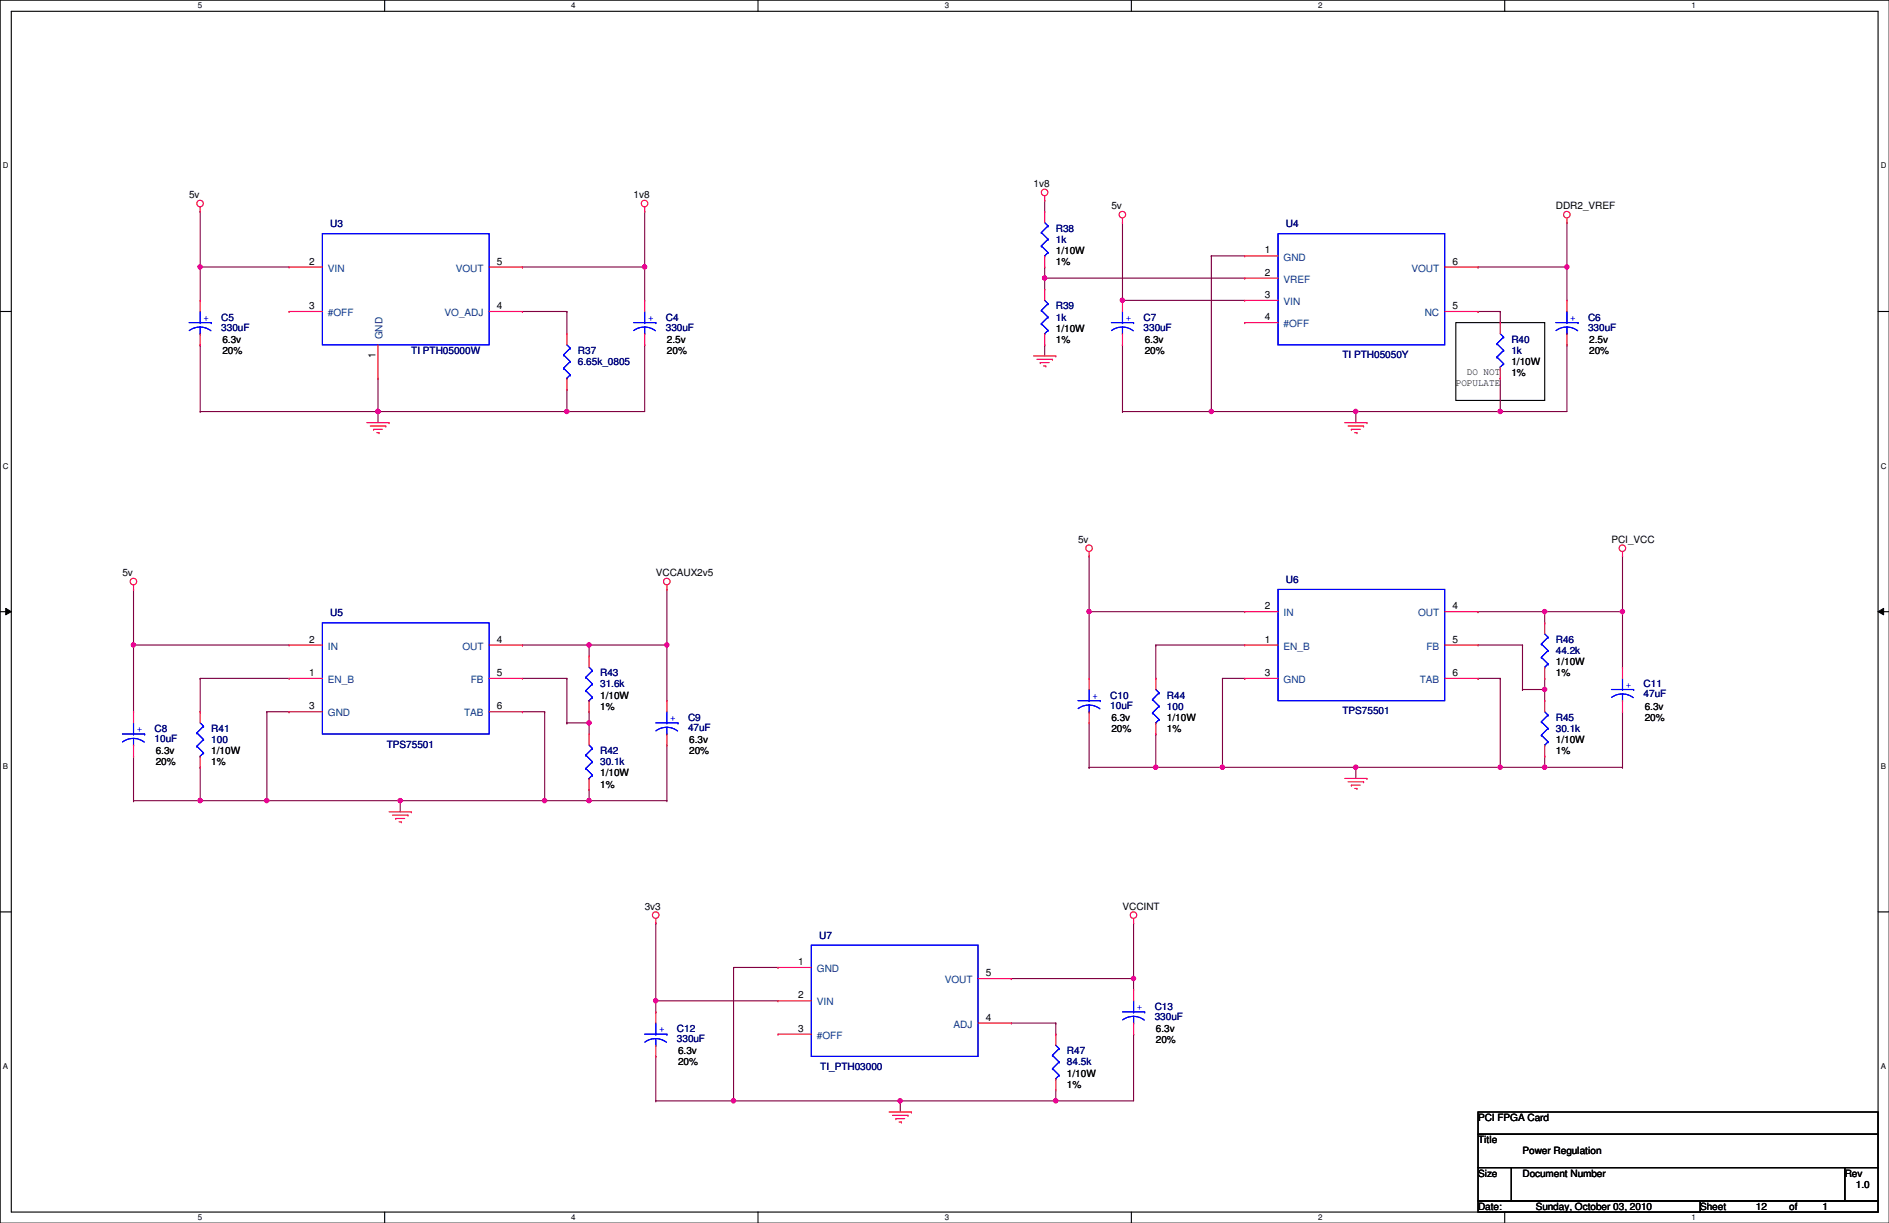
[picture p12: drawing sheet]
<svg xmlns="http://www.w3.org/2000/svg" width="432mm" height="279mm" viewBox="0 0 432 279" stroke-linecap="round" stroke-linejoin="round" font-family="sans-serif">
<path d="M0 0h431.8v279.4h-431.8zM2.6 2.6h426.7v274.3h-426.7z" fill="none" stroke="#000" stroke-width=".25"/>
<g fill="#fff">
<path d="M45.3 .3h.9v2h-.9z"/>
<path d="M45.3 277.2h.9v1.9h-.9z"/>
</g>
<path d="M87.9 0v2.6M87.9 276.9v2.5" fill="none" stroke="#000" stroke-width=".25"/>
<g fill="#fff">
<path d="M130.6 .3h1v2h-1z"/>
<path d="M130.6 277.2h1v1.9h-1z"/>
</g>
<path d="M173.3 0v2.6M173.3 276.9v2.5" fill="none" stroke="#000" stroke-width=".25"/>
<g fill="#fff">
<path d="M215.9 .3h1v2h-1z"/>
<path d="M215.9 277.2h1v1.9h-1z"/>
</g>
<path d="M258.6 0v2.6M258.6 276.9v2.5" fill="none" stroke="#000" stroke-width=".25"/>
<g fill="#fff">
<path d="M301.3 .3h1v2h-1z"/>
<path d="M301.3 277.2h1v1.9h-1z"/>
</g>
<path d="M344 0v2.6M344 276.9v2.5" fill="none" stroke="#000" stroke-width=".25"/>
<g fill="#fff">
<path d="M386.6 .3h1v2h-1z"/>
<path d="M386.6 277.2h1v1.9h-1z"/>
<path d="M.7 36.9h1.2v2h-1.2z"/>
<path d="M429.9 36.9h1.3v2h-1.3z"/>
<path d="M.7 105.5h1.2v1.9h-1.2z"/>
<path d="M429.9 105.5h1.3v1.9h-1.3z"/>
</g>
<path d="M0 71.2h2.6M429.3 71.2h2.5" fill="none" stroke="#000" stroke-width=".25"/>
<g fill="#fff">
<path d="M.7 174h1.2v2h-1.2z"/>
<path d="M429.9 174h1.2v2h-1.2z"/>
</g>
<path d="M0 139.7h2.6M429.3 139.7h2.5" fill="none" stroke="#000" stroke-width=".25"/>
<path d="M1.3 139l1.3 .7-1.3 .8zM429.3 139.7l1.3-.7v1.5z" fill="#000"/>
<path d="M1.3 139l1.3 .7-1.3 .8zM429.3 139.7l1.3-.7v1.5z" fill="none" stroke="#000" stroke-width=".23"/>
<g fill="#fff">
<path d="M.7 242.6h1.2v2h-1.2z"/>
<path d="M429.9 242.6h1.2v2h-1.2z"/>
</g>
<path d="M332.8 73.7h20.3v17.8h-20.3zM0 208.3h2.6M429.3 208.3h2.5" fill="none" stroke="#000" stroke-width=".25"/>
<path d="M45.8 61h.1M45.8 61h20.3" fill="none" stroke="#800040" stroke-width=".25"/>
<circle cx="45.7" cy="61" r=".49" fill="#f0f"/>
<circle cx="45.7" cy="61" r=".49" fill="none" stroke="#f0f" stroke-width=".25"/>
<path d="M45.8 61h.1M45.8 61v7.6M45.8 94h.1M86.4 86.4h.1M86.4 86.4v7.6h-40.6" fill="none" stroke="#800040" stroke-width=".25"/>
<circle cx="86.4" cy="94" r=".49" fill="#f0f"/>
<circle cx="86.4" cy="94" r=".49" fill="none" stroke="#f0f" stroke-width=".25"/>
<path d="M45.8 78.8h.1M45.8 78.8v15.2M119.4 71.2h.1M119.4 71.2h10.2M129.6 71.2h.1M129.6 71.2v5M86.4 94h.1M86.4 94v2.6M129.6 88.9h.1M129.6 88.9v5.1h-43.2" fill="none" stroke="#800040" stroke-width=".25"/>
<circle cx="129.6" cy="94" r=".49" fill="#f0f"/>
<circle cx="129.6" cy="94" r=".49" fill="none" stroke="#f0f" stroke-width=".25"/>
<circle cx="86.4" cy="94" r=".49" fill="#f0f"/>
<circle cx="86.4" cy="94" r=".49" fill="none" stroke="#f0f" stroke-width=".25"/>
<path d="M119.4 61h.1M119.4 61h28M147.4 61h.1M147.4 61v7.6" fill="none" stroke="#800040" stroke-width=".25"/>
<circle cx="147.3" cy="61" r=".49" fill="#f0f"/>
<circle cx="147.3" cy="61" r=".49" fill="none" stroke="#f0f" stroke-width=".25"/>
<path d="M45.8 48.3h.1M45.8 48.3v12.7M147.4 48.3h.1M147.4 48.3v12.7M147.4 78.8h.1M147.4 78.8v15.2h-17.8M256.6 68.6h.1M256.6 68.6h27.9M129.6 94h.1" fill="none" stroke="#800040" stroke-width=".25"/>
<circle cx="256.6" cy="68.6" r=".49" fill="#f0f"/>
<circle cx="256.6" cy="68.6" r=".49" fill="none" stroke="#f0f" stroke-width=".25"/>
<path d="M256.6 50.8h.1M256.6 50.8v17.8M276.9 58.5h.1M276.9 58.5h7.6M276.9 58.5v35.5" fill="none" stroke="#800040" stroke-width=".25"/>
<circle cx="276.9" cy="94" r=".49" fill="#f0f"/>
<circle cx="276.9" cy="94" r=".49" fill="none" stroke="#f0f" stroke-width=".25"/>
<path d="M358.2 78.8h.1M358.2 78.8v15.2h-15.3M276.9 94h.1M276.9 94h33M309.9 94h.1M309.9 94v2.6M342.9 94h.1" fill="none" stroke="#800040" stroke-width=".25"/>
<circle cx="342.9" cy="94" r=".49" fill="#f0f"/>
<circle cx="342.9" cy="94" r=".49" fill="none" stroke="#f0f" stroke-width=".25"/>
<path d="M256.6 78.8h.1M256.6 78.8v15.2M337.9 61h.1M337.9 61h20.3M358.2 61h.1M358.2 61v7.6" fill="none" stroke="#800040" stroke-width=".25"/>
<circle cx="358.2" cy="61" r=".49" fill="#f0f"/>
<circle cx="358.2" cy="61" r=".49" fill="none" stroke="#f0f" stroke-width=".25"/>
<path d="M238.8 45.8h.1M238.8 45.8v2.5M238.8 61h.1M238.8 78.8h.1M238.8 63.5h.1M238.8 61v2.5M238.8 78.8v2.5M238.8 63.5h45.7" fill="none" stroke="#800040" stroke-width=".25"/>
<circle cx="238.8" cy="63.5" r=".49" fill="#f0f"/>
<circle cx="238.8" cy="63.5" r=".49" fill="none" stroke="#f0f" stroke-width=".25"/>
<path d="M238.8 63.5h.1M238.8 63.5v2.6M337.9 71.2h.1M337.9 71.2h5M342.9 71.2h.1M342.9 71.2v2.5M309.9 94h.1M342.9 86.4h.1M342.9 86.4v7.6h-33" fill="none" stroke="#800040" stroke-width=".25"/>
<circle cx="309.9" cy="94" r=".49" fill="#f0f"/>
<circle cx="309.9" cy="94" r=".49" fill="none" stroke="#f0f" stroke-width=".25"/>
<path d="M61 162.6h.1M61 162.6v20.3M124.5 162.6h.1M124.5 162.6v20.3h-63.5M61 182.9h.1M91.5 182.9h.1M91.5 182.9v2.6" fill="none" stroke="#800040" stroke-width=".25"/>
<circle cx="124.5" cy="182.9" r=".49" fill="#f0f"/>
<circle cx="124.5" cy="182.9" r=".49" fill="none" stroke="#f0f" stroke-width=".25"/>
<circle cx="91.5" cy="182.9" r=".49" fill="#f0f"/>
<circle cx="91.5" cy="182.9" r=".49" fill="none" stroke="#f0f" stroke-width=".25"/>
<path d="M45.8 155h.1M45.8 155h20.3M45.8 155v7.6M45.8 162.6h.1M45.8 175.3h.1M45.8 175.3v7.6M61 162.6h5.1M66.1 162.6h.1M119.4 162.6h.1M119.4 162.6h5.1" fill="none" stroke="#800040" stroke-width=".25"/>
<circle cx="45.7" cy="182.9" r=".49" fill="#f0f"/>
<circle cx="45.7" cy="182.9" r=".49" fill="none" stroke="#f0f" stroke-width=".25"/>
<path d="M45.8 182.9h15.2M61 182.9h.1" fill="none" stroke="#800040" stroke-width=".25"/>
<circle cx="61" cy="182.9" r=".49" fill="#f0f"/>
<circle cx="61" cy="182.9" r=".49" fill="none" stroke="#f0f" stroke-width=".25"/>
<path d="M30.5 147.4h.1M30.5 147.4v15.2M30.5 147.4h35.6M30.5 172.8v10.1M30.5 182.9h.1M30.5 182.9h15.3" fill="none" stroke="#800040" stroke-width=".25"/>
<circle cx="30.5" cy="147.3" r=".49" fill="#f0f"/>
<circle cx="30.5" cy="147.3" r=".49" fill="none" stroke="#f0f" stroke-width=".25"/>
<path d="M30.5 134.7h.1M30.5 134.7v12.7M119.4 155h10.2M129.6 155h.1M129.6 155v10.1M129.6 165.1h.1M129.6 165.1h5.1M134.7 165.1h.1M134.7 165.1v2.6" fill="none" stroke="#800040" stroke-width=".25"/>
<circle cx="134.6" cy="165.1" r=".49" fill="#f0f"/>
<circle cx="134.6" cy="165.1" r=".49" fill="none" stroke="#f0f" stroke-width=".25"/>
<path d="M119.4 147.4h.1M119.4 147.4h33M134.7 147.4h.1M134.7 147.4v2.5M152.4 147.4h.1M152.4 147.4v12.7M134.7 162.6h.1M134.7 162.6v2.5M124.5 182.9h.1M134.7 180.4h.1M134.7 180.4v2.5h-10.2" fill="none" stroke="#800040" stroke-width=".25"/>
<circle cx="134.6" cy="147.3" r=".49" fill="#f0f"/>
<circle cx="134.6" cy="147.3" r=".49" fill="none" stroke="#f0f" stroke-width=".25"/>
<path d="M152.4 170.2v12.7M134.7 182.9h.1M134.7 182.9h17.7M152.4 182.9h.1" fill="none" stroke="#800040" stroke-width=".25"/>
<circle cx="134.6" cy="182.9" r=".49" fill="#f0f"/>
<circle cx="134.6" cy="182.9" r=".49" fill="none" stroke="#f0f" stroke-width=".25"/>
<path d="M152.4 134.7v12.7M152.4 147.4h.1" fill="none" stroke="#800040" stroke-width=".25"/>
<circle cx="152.4" cy="147.3" r=".49" fill="#f0f"/>
<circle cx="152.4" cy="147.3" r=".49" fill="none" stroke="#f0f" stroke-width=".25"/>
<path d="M279.4 155h.1M279.4 155v20.3M279.4 175.3h.1M279.4 175.3h63.5M309.9 175.3h.1M309.9 175.3v2.5" fill="none" stroke="#800040" stroke-width=".25"/>
<circle cx="342.9" cy="175.3" r=".49" fill="#f0f"/>
<circle cx="342.9" cy="175.3" r=".49" fill="none" stroke="#f0f" stroke-width=".25"/>
<circle cx="309.9" cy="175.3" r=".49" fill="#f0f"/>
<circle cx="309.9" cy="175.3" r=".49" fill="none" stroke="#f0f" stroke-width=".25"/>
<path d="M264.2 155h.1M264.2 147.4h.1M264.2 147.4v7.6M264.2 147.4h20.3M279.4 155h5.1M284.5 155h.1M337.9 155h.1M337.9 155h5M342.9 155h.1M342.9 155v20.3M264.2 175.3h15.2M279.4 175.3h.1" fill="none" stroke="#800040" stroke-width=".25"/>
<circle cx="279.4" cy="175.3" r=".49" fill="#f0f"/>
<circle cx="279.4" cy="175.3" r=".49" fill="none" stroke="#f0f" stroke-width=".25"/>
<path d="M264.2 167.7h.1M264.2 167.7v7.6" fill="none" stroke="#800040" stroke-width=".25"/>
<circle cx="264.2" cy="175.3" r=".49" fill="#f0f"/>
<circle cx="264.2" cy="175.3" r=".49" fill="none" stroke="#f0f" stroke-width=".25"/>
<path d="M249 139.7h.1M249 139.7v15.3M249 139.7h35.5M249 175.3h.1M249 175.3h15.2M249 165.1v10.2" fill="none" stroke="#800040" stroke-width=".25"/>
<circle cx="248.9" cy="139.7" r=".49" fill="#f0f"/>
<circle cx="248.9" cy="139.7" r=".49" fill="none" stroke="#f0f" stroke-width=".25"/>
<path d="M249 127h.1M249 127v12.7M337.9 147.4h10.1M348 147.4h.1M353.1 157.5h.1M353.1 157.5v2.6" fill="none" stroke="#800040" stroke-width=".25"/>
<circle cx="353.1" cy="157.5" r=".49" fill="#f0f"/>
<circle cx="353.1" cy="157.5" r=".49" fill="none" stroke="#f0f" stroke-width=".25"/>
<path d="M337.9 139.7h.1M337.9 139.7h33M353.1 139.7h.1M353.1 139.7v2.6M348 157.5h.1M348 147.4v10.1M353.1 155h.1M353.1 155v2.5h-5.1M342.9 175.3h.1M353.1 172.8h.1M353.1 172.8v2.5h-10.2" fill="none" stroke="#800040" stroke-width=".25"/>
<circle cx="353.1" cy="139.7" r=".49" fill="#f0f"/>
<circle cx="353.1" cy="139.7" r=".49" fill="none" stroke="#f0f" stroke-width=".25"/>
<path d="M370.9 139.7h.1M370.9 139.7v12.7M353.1 175.3h.1M353.1 175.3h17.8" fill="none" stroke="#800040" stroke-width=".25"/>
<circle cx="353.1" cy="175.3" r=".49" fill="#f0f"/>
<circle cx="353.1" cy="175.3" r=".49" fill="none" stroke="#f0f" stroke-width=".25"/>
<path d="M370.9 139.7h.1M370.9 127v12.7M370.9 175.3h.1M370.9 162.6v12.7" fill="none" stroke="#800040" stroke-width=".25"/>
<circle cx="370.9" cy="139.7" r=".49" fill="#f0f"/>
<circle cx="370.9" cy="139.7" r=".49" fill="none" stroke="#f0f" stroke-width=".25"/>
<path d="M167.7 251.5h.1M167.7 251.5h38.1M205.8 251.5h.1M205.8 251.5v2.5" fill="none" stroke="#800040" stroke-width=".25"/>
<circle cx="167.7" cy="251.5" r=".49" fill="#f0f"/>
<circle cx="167.7" cy="251.5" r=".49" fill="none" stroke="#f0f" stroke-width=".25"/>
<path d="M149.9 228.6h.1M149.9 231.2h.1M149.9 228.6v2.6M149.9 228.6h27.9M259.1 236.3h.1M259.1 236.3v15.2h-17.8M149.9 241.3h.1M149.9 241.3v10.2M241.3 251.5h.1" fill="none" stroke="#800040" stroke-width=".25"/>
<circle cx="241.3" cy="251.5" r=".49" fill="#f0f"/>
<circle cx="241.3" cy="251.5" r=".49" fill="none" stroke="#f0f" stroke-width=".25"/>
<path d="M231.2 223.6h.1M231.2 223.6h27.9M231.2 233.7h10.1M241.3 233.7h.1M241.3 236.3h.1M241.3 233.7v2.6M259.1 223.6h.1M259.1 223.6v2.5M205.8 251.5h.1M205.8 251.5h35.5M241.3 251.5h.1M241.3 249v2.5" fill="none" stroke="#800040" stroke-width=".25"/>
<circle cx="205.8" cy="251.5" r=".49" fill="#f0f"/>
<circle cx="205.8" cy="251.5" r=".49" fill="none" stroke="#f0f" stroke-width=".25"/>
<path d="M149.9 210.9h.1M149.9 210.9v17.7M167.7 221h.1M167.7 221h10.1M167.7 221v30.5h-17.8M149.9 251.5h.1" fill="none" stroke="#800040" stroke-width=".25"/>
<circle cx="149.9" cy="228.6" r=".49" fill="#f0f"/>
<circle cx="149.9" cy="228.6" r=".49" fill="none" stroke="#f0f" stroke-width=".25"/>
<path d="M259.1 210.9v12.7M259.1 223.6h.1" fill="none" stroke="#800040" stroke-width=".25"/>
<circle cx="259.1" cy="223.5" r=".49" fill="#f0f"/>
<circle cx="259.1" cy="223.5" r=".49" fill="none" stroke="#f0f" stroke-width=".25"/>
<path d="M358.2 50.8h.1M358.2 50.8v10.2M256.6 94h.1M256.6 94h20.3" fill="none" stroke="#800040" stroke-width=".25"/>
<g fill="none" stroke="#f00" stroke-width=".25">
<path d="M45.8 48.3h.1M45.8 47.3v1M147.4 48.3h.1M147.4 47.3v1M238.8 45.8h.1M238.8 48.3h.1M238.8 44.7v1.1M238.8 48.3v2.5M238.8 58.5v2.5M256.6 50.8h.1M256.6 49.8v1M284.5 58.5h.1"/>
<path d="M284.5 58.5h7.6M358.2 50.8h.1M358.2 49.8v1M45.8 68.6h.1M45.8 78.8h.1M45.8 68.6v2.6M45.8 76.2v2.6M66.1 61h.1M66.1 71.2h.1M66.1 61h7.6M66.1 71.2h7.6M86.4 78.8v7.6"/>
<path d="M111.8 61h7.6M111.8 71.2h7.6M119.4 61h.1M119.4 71.2h.1M129.6 76.2h.1M129.6 76.2v2.6M147.4 68.6h.1M147.4 78.8h.1M147.4 68.6v2.6M147.4 76.2v2.6M238.8 61h.1M238.8 66.1h.1"/>
<path d="M238.8 78.8h.1M238.8 66.1v2.5M238.8 76.2v2.6M256.6 68.6h.1M256.6 78.8h.1M256.6 68.6v2.6M256.6 76.2v2.6M284.5 63.5h.1M284.5 68.6h.1M284.5 73.7h.1M284.5 63.5h7.6M284.5 68.6h7.6"/>
<path d="M284.5 73.7h7.6M330.2 61h7.7M330.2 71.2h7.7M337.9 61h.1M337.9 71.2h.1M342.9 73.7h.1M342.9 73.7v2.5M358.2 68.6h.1M358.2 78.8h.1M358.2 68.6v2.6M358.2 76.2v2.6M83.9 96.6h5"/>
<path d="M84.6 97.3h3.6M85.4 98.1h.1M85.4 98.1h2M86.1 98.8h.6M86.4 86.4h.1M86.7 98.8h.1M88.2 97.3h.1M88.9 96.6h.1M129.6 88.9h.1M129.6 86.4v2.5M236.3 81.3h5M237 82.1h3.6"/>
<path d="M237.8 82.8h.1M237.8 82.8h2M238.5 83.6h.6M239.1 83.6h.1M240.6 82.1h.1M241.3 81.3h.1M307.4 96.6h5.1M308.1 97.3h3.6M308.9 98.1h.1M308.9 98.1h2M309.7 98.8h.5M310.2 98.8h.1"/>
<path d="M311.7 97.3h.1M312.5 96.6h.1M342.9 86.4h.1M342.9 83.9v2.5M30.5 134.7h.1M30.5 133.6v1.1M152.4 134.7h.1M152.4 133.6v1.1M249 127h.1M249 126v1M284.5 139.7h.1M284.5 139.7h7.6"/>
<path d="M330.2 139.7h7.7M337.9 139.7h.1M370.9 127h.1M370.9 126v1M66.1 147.4h.1M66.1 155h.1M66.1 147.4h7.6M66.1 155h7.6M111.8 147.4h7.6M111.8 155h7.6M119.4 147.4h.1M119.4 155h.1"/>
<path d="M134.7 149.9h.1M134.7 149.9v2.5M249 155h.1M249 155v2.5M264.2 155h.1M264.2 155v2.5M284.5 147.4h.1M284.5 155h.1M284.5 147.4h7.6M284.5 155h7.6M330.2 147.4h7.7M330.2 155h7.7"/>
<path d="M337.9 147.4h.1M337.9 155h.1M353.1 142.3h.1M353.1 155h.1M353.1 142.3v2.5M353.1 152.4v2.6M370.9 152.4h.1M370.9 152.4v2.6M30.5 162.6h.1M30.5 172.8h.1M30.5 162.6v2.5M30.5 170.2v2.6"/>
<path d="M45.8 162.6h.1M45.8 175.3h.1M45.8 162.6v2.5M45.8 172.8v2.5M66.1 162.6h.1M66.1 162.6h7.6M111.8 162.6h7.6M119.4 162.6h.1M134.7 167.7h.1M134.7 162.6h.1M134.7 160.1v2.5M134.7 167.7v2.5"/>
<path d="M134.7 177.8v2.6M152.4 160.1h.1M152.4 170.2h.1M152.4 160.1v2.5M152.4 167.7v2.5M249 165.1h.1M249 162.6v2.5M264.2 167.7h.1M264.2 165.1v2.6M307.4 177.8h5.1M308.1 178.6h3.6M308.9 179.4h.1"/>
<path d="M308.9 179.4h2M311.7 178.6h.1M312.5 177.8h.1M353.1 160.1h.1M353.1 172.8h.1M353.1 160.1v2.5M353.1 170.2v2.6M370.9 162.6h.1M370.9 160.1v2.5M88.9 185.5h5.1M89.7 186.2h3.6M90.5 187h.1"/>
<path d="M90.5 187h2M91.2 187.7h.5M91.7 187.7h.1M93.3 186.2h.1M94 185.5h.1M134.7 180.4h.1M309.7 180.1h.5M310.2 180.1h.1M149.9 210.9h.1M149.9 209.8v1.1M259.1 210.9h.1M259.1 209.8v1.1"/>
<path d="M149.9 231.2h.1M149.9 231.2v2.5M149.9 238.8v2.5M177.8 221h.1M177.8 228.6h.1M177.8 236.3h.1M177.8 221h7.7M177.8 228.6h7.7M177.8 236.3h7.7M223.6 223.6h7.6M223.6 233.7h7.6M231.2 223.6h.1"/>
<path d="M231.2 233.7h.1M241.3 236.3h.1M241.3 236.3v2.5M259.1 226.1h.1M259.1 236.3h.1M259.1 226.1v2.5M259.1 233.7v2.6M149.9 241.3h.1M203.2 254h5.1M204 254.8h3.6M204.8 255.6h.1M204.8 255.6h2"/>
<path d="M205.5 256.3h.5M206 256.3h.1M207.6 254.8h.1M208.3 254h.1M241.3 249h.1M241.3 246.4v2.6"/>
<circle cx="45.7" cy="46.5" r=".75"/>
<circle cx="147.3" cy="46.5" r=".75"/>
<circle cx="238.8" cy="44" r=".75"/>
<circle cx="256.6" cy="49" r=".75"/>
<circle cx="358.2" cy="49" r=".75"/>
<circle cx="30.5" cy="132.9" r=".75"/>
<circle cx="152.4" cy="132.9" r=".75"/>
<circle cx="248.9" cy="125.2" r=".75"/>
<circle cx="370.9" cy="125.2" r=".75"/>
<circle cx="149.9" cy="209.1" r=".75"/>
<circle cx="259.1" cy="209.1" r=".75"/>
</g>
<path d="M337.9 254h91.4v5.1h-91.4zM337.9 259.1h91.4v7.6h-91.4zM337.9 266.7h7.6v7.7h-7.6zM337.9 274.4h50.8v2.5h-50.8zM345.5 266.7h76.2v7.7h-76.2zM388.7 274.4h40.6v2.5h-40.6zM421.7 266.7h7.6v7.7h-7.6z" fill="none" stroke="#000" stroke-width=".25"/>
<g fill="none" stroke="#00f" stroke-width=".25">
<path d="M73.7 53.4h38.1v25.4h-38.1zM238 53.1h.1M238 56.2h.1M238 53.1l1.6 1.6M238 56.2l1.6 1.5M238.8 58.5h.1M238.8 50.8l.8 .8M239.6 51.6h.1M239.6 54.7h.1M239.6 57.7h.1M239.6 51.6l-1.6 1.5M239.6 54.7l-1.6 1.5"/>
<path d="M239.6 57.7l-.8 .8M292.1 53.4h38.1v25.4h-38.1zM43.2 73.7h5.1M45.8 76.2h.1M45.8 73.7h.1M45.8 74.7l1 .2 1.4 .7M45.8 74.7l-1.6 .3-.9 .5M45.8 71.2v2.5M45.8 74.7v1.5M48.3 73.7h.1M129.6 78.8l.7 .7M130.3 79.5h.1"/>
<path d="M130.3 79.5l-1.5 1.6M144.8 73.7h5.1M147.4 76.2h.1M147.4 73.7h.1M147.4 74.7l1 .2 1.4 .7M147.4 74.7l-1.6 .3-.9 .5M147.4 71.2v2.5M147.4 74.7v1.5M149.9 73.7h.1M238 70.9h.1M238 74h.1M238 70.9l1.6 1.5"/>
<path d="M238 74l1.6 1.5M238.8 76.2h.1M238.8 68.6l.8 .8M239.6 69.4h.1M239.6 72.4h.1M239.6 75.5h.1M239.6 69.4l-1.6 1.5M239.6 72.4l-1.6 1.6M239.6 75.5l-.8 .7M254 73.7h5.1M256.6 76.2h.1M256.6 73.7h.1"/>
<path d="M256.6 74.7l1 .2 1.4 .7M256.6 74.7l-1.6 .3-.9 .5M256.6 71.2v2.5M256.6 74.7v1.5M259.1 73.7h.1M342.2 78.5h.1M342.2 78.5l1.5 1.6M342.9 76.2l.8 .8M343.7 77h.1M343.7 77l-1.5 1.5M355.6 73.7h5.1M358.2 76.2h.1"/>
<path d="M358.2 73.7h.1M358.2 74.7l1 .2 1.4 .7M358.2 74.7l-1.6 .3-.9 .5M358.2 71.2v2.5M358.2 74.7v1.5M360.7 73.7h.1M128.8 81.1h.1M128.8 84.1h.1M128.8 81.1l1.5 1.5M128.8 84.1l1.5 1.5M129.6 86.4h.1M130.3 82.6h.1"/>
<path d="M130.3 85.6h.1M130.3 82.6l-1.5 1.5M130.3 85.6l-.7 .8M342.2 81.6h.1M342.2 81.6l1.5 1.5M342.9 83.9h.1M343.7 80.1h.1M343.7 83.1h.1M343.7 80.1l-1.5 1.5M343.7 83.1l-.8 .8M292.1 134.7h38.1v25.4h-38.1zM73.7 142.3h38.1v25.4h-38.1z"/>
<path d="M133.9 154.7h.1M133.9 157.8h.1M133.9 154.7l1.5 1.6M133.9 157.8l1.5 1.5M134.7 152.4l.7 .8M135.4 153.2h.1M135.4 156.3h.1M135.4 159.3h.1M135.4 153.2l-1.5 1.5M135.4 156.3l-1.5 1.5M135.4 159.3l-.7 .8M249 157.5v2.6"/>
<path d="M263.4 159.8h.1M263.4 159.8l1.6 1.5M264.2 157.5l.8 .8M265 158.3h.1M265 158.3l-1.6 1.5M352.3 147.1h.1M352.3 150.2h.1M352.3 147.1l1.6 1.5M352.3 150.2l1.6 1.5M353.1 152.4h.1M353.1 144.8l.8 .8M353.9 145.6h.1"/>
<path d="M353.9 148.6h.1M353.9 151.7h.1M353.9 145.6l-1.6 1.5M353.9 148.6l-1.6 1.6M353.9 151.7l-.8 .7M368.3 157.5h5.1M370.9 157.5h.1M370.9 158.5l1 .2 1.4 .7M370.9 158.5l-1.6 .3-.9 .5M370.9 155v2.5M370.9 158.5v1.6M373.4 157.5h.1"/>
<path d="M28 167.7h5.1M30.5 170.2h.1M30.5 167.7h.1M30.5 168.7l1.1 .1 1.4 .7M30.5 168.7l-1.6 .3-.9 .5M30.5 165.1v2.6M30.5 168.7v1.5M33.1 167.7h.1M45 167.4h.1M45 170.5h.1M45 167.4l1.5 1.6M45 170.5l1.5 1.5"/>
<path d="M45.8 172.8h.1M45.8 165.1l.7 .8M46.5 165.9h.1M46.5 169h.1M46.5 172h.1M46.5 165.9l-1.5 1.5M46.5 169l-1.5 1.5M46.5 172l-.7 .8M133.9 172.5h.1M133.9 175.6h.1M133.9 172.5l1.5 1.5M133.9 175.6l1.5 1.5"/>
<path d="M134.7 177.8h.1M134.7 160.1h.1M134.7 170.2l.7 .8M135.4 171h.1M135.4 174h.1M135.4 177.1h.1M135.4 171l-1.5 1.5M135.4 174l-1.5 1.6M135.4 177.1l-.7 .7M149.9 165.1h5.1M152.4 167.7h.1M152.4 165.1h.1"/>
<path d="M152.4 166.2l1.1 .1 1.4 .7M152.4 166.2l-1.5 .2-1 .6M152.4 162.6v2.5M152.4 166.2v1.5M155 165.1h.1M246.4 160.1h5.1M249 162.6h.1M249 160.1h.1M249 161.1l1 .1 1.4 .7M249 161.1l-1.6 .3-.9 .5M249 161.1v1.5M251.5 160.1h.1"/>
<path d="M263.4 162.9h.1M263.4 162.9l1.6 1.5M264.2 165.1h.1M265 161.3h.1M265 164.4h.1M265 161.3l-1.6 1.6M265 164.4l-.8 .7M352.3 164.9h.1M352.3 167.9h.1M352.3 164.9l1.6 1.5M352.3 167.9l1.6 1.6M353.1 170.2h.1"/>
<path d="M353.1 162.6l.8 .8M353.9 163.4h.1M353.9 166.4h.1M353.9 169.5h.1M353.9 163.4l-1.6 1.5M353.9 166.4l-1.6 1.5M353.9 169.5l-.8 .7M370.9 160.1h.1M185.5 215.9h38.1v25.4h-38.1zM147.4 236.3h5M149.9 238.8h.1M149.9 236.3h.1"/>
<path d="M149.9 237.3l1 .1 1.5 .7M149.9 237.3l-1.6 .3-.9 .5M149.9 233.7v2.6M149.9 237.3v1.5M152.4 236.3h.1M241.3 238.8l.8 .8M242.1 239.6h.1M242.1 239.6l-1.5 1.5M256.6 231.2h5.1M259.1 233.7h.1M259.1 231.2h.1M259.1 232.2l1.1 .1 1.4 .7"/>
<path d="M259.1 232.2l-1.6 .3-.9 .5M259.1 228.6v2.6M259.1 232.2v1.5M261.7 231.2h.1M240.6 241.1h.1M240.6 244.1h.1M240.6 241.1l1.5 1.5M240.6 244.1l1.5 1.6M241.3 246.4h.1M242.1 242.6h.1M242.1 245.7h.1M242.1 242.6l-1.5 1.5"/>
<path d="M242.1 245.7l-.8 .7"/>
</g>
<circle cx="45.7" cy="61" r=".49" fill="#f0f"/>
<circle cx="45.7" cy="61" r=".49" fill="none" stroke="#f0f" stroke-width=".25"/>
<circle cx="86.4" cy="94" r=".49" fill="#f0f"/>
<circle cx="86.4" cy="94" r=".49" fill="none" stroke="#f0f" stroke-width=".25"/>
<circle cx="129.6" cy="94" r=".49" fill="#f0f"/>
<circle cx="129.6" cy="94" r=".49" fill="none" stroke="#f0f" stroke-width=".25"/>
<circle cx="86.4" cy="94" r=".49" fill="#f0f"/>
<circle cx="86.4" cy="94" r=".49" fill="none" stroke="#f0f" stroke-width=".25"/>
<circle cx="147.3" cy="61" r=".49" fill="#f0f"/>
<circle cx="147.3" cy="61" r=".49" fill="none" stroke="#f0f" stroke-width=".25"/>
<circle cx="256.6" cy="68.6" r=".49" fill="#f0f"/>
<circle cx="256.6" cy="68.6" r=".49" fill="none" stroke="#f0f" stroke-width=".25"/>
<circle cx="276.9" cy="94" r=".49" fill="#f0f"/>
<circle cx="276.9" cy="94" r=".49" fill="none" stroke="#f0f" stroke-width=".25"/>
<circle cx="342.9" cy="94" r=".49" fill="#f0f"/>
<circle cx="342.9" cy="94" r=".49" fill="none" stroke="#f0f" stroke-width=".25"/>
<circle cx="358.2" cy="61" r=".49" fill="#f0f"/>
<circle cx="358.2" cy="61" r=".49" fill="none" stroke="#f0f" stroke-width=".25"/>
<circle cx="238.8" cy="63.5" r=".49" fill="#f0f"/>
<circle cx="238.8" cy="63.5" r=".49" fill="none" stroke="#f0f" stroke-width=".25"/>
<circle cx="309.9" cy="94" r=".49" fill="#f0f"/>
<circle cx="309.9" cy="94" r=".49" fill="none" stroke="#f0f" stroke-width=".25"/>
<circle cx="124.5" cy="182.9" r=".49" fill="#f0f"/>
<circle cx="124.5" cy="182.9" r=".49" fill="none" stroke="#f0f" stroke-width=".25"/>
<circle cx="91.5" cy="182.9" r=".49" fill="#f0f"/>
<circle cx="91.5" cy="182.9" r=".49" fill="none" stroke="#f0f" stroke-width=".25"/>
<circle cx="45.7" cy="182.9" r=".49" fill="#f0f"/>
<circle cx="45.7" cy="182.9" r=".49" fill="none" stroke="#f0f" stroke-width=".25"/>
<circle cx="61" cy="182.9" r=".49" fill="#f0f"/>
<circle cx="61" cy="182.9" r=".49" fill="none" stroke="#f0f" stroke-width=".25"/>
<circle cx="30.5" cy="147.3" r=".49" fill="#f0f"/>
<circle cx="30.5" cy="147.3" r=".49" fill="none" stroke="#f0f" stroke-width=".25"/>
<circle cx="134.6" cy="165.1" r=".49" fill="#f0f"/>
<circle cx="134.6" cy="165.1" r=".49" fill="none" stroke="#f0f" stroke-width=".25"/>
<circle cx="134.6" cy="147.3" r=".49" fill="#f0f"/>
<circle cx="134.6" cy="147.3" r=".49" fill="none" stroke="#f0f" stroke-width=".25"/>
<circle cx="134.6" cy="182.9" r=".49" fill="#f0f"/>
<circle cx="134.6" cy="182.9" r=".49" fill="none" stroke="#f0f" stroke-width=".25"/>
<circle cx="152.4" cy="147.3" r=".49" fill="#f0f"/>
<circle cx="152.4" cy="147.3" r=".49" fill="none" stroke="#f0f" stroke-width=".25"/>
<circle cx="342.9" cy="175.3" r=".49" fill="#f0f"/>
<circle cx="342.9" cy="175.3" r=".49" fill="none" stroke="#f0f" stroke-width=".25"/>
<circle cx="309.9" cy="175.3" r=".49" fill="#f0f"/>
<circle cx="309.9" cy="175.3" r=".49" fill="none" stroke="#f0f" stroke-width=".25"/>
<circle cx="279.4" cy="175.3" r=".49" fill="#f0f"/>
<circle cx="279.4" cy="175.3" r=".49" fill="none" stroke="#f0f" stroke-width=".25"/>
<circle cx="264.2" cy="175.3" r=".49" fill="#f0f"/>
<circle cx="264.2" cy="175.3" r=".49" fill="none" stroke="#f0f" stroke-width=".25"/>
<circle cx="248.9" cy="139.7" r=".49" fill="#f0f"/>
<circle cx="248.9" cy="139.7" r=".49" fill="none" stroke="#f0f" stroke-width=".25"/>
<circle cx="353.1" cy="157.5" r=".49" fill="#f0f"/>
<circle cx="353.1" cy="157.5" r=".49" fill="none" stroke="#f0f" stroke-width=".25"/>
<circle cx="353.1" cy="139.7" r=".49" fill="#f0f"/>
<circle cx="353.1" cy="139.7" r=".49" fill="none" stroke="#f0f" stroke-width=".25"/>
<circle cx="353.1" cy="175.3" r=".49" fill="#f0f"/>
<circle cx="353.1" cy="175.3" r=".49" fill="none" stroke="#f0f" stroke-width=".25"/>
<circle cx="370.9" cy="139.7" r=".49" fill="#f0f"/>
<circle cx="370.9" cy="139.7" r=".49" fill="none" stroke="#f0f" stroke-width=".25"/>
<circle cx="167.7" cy="251.5" r=".49" fill="#f0f"/>
<circle cx="167.7" cy="251.5" r=".49" fill="none" stroke="#f0f" stroke-width=".25"/>
<circle cx="241.3" cy="251.5" r=".49" fill="#f0f"/>
<circle cx="241.3" cy="251.5" r=".49" fill="none" stroke="#f0f" stroke-width=".25"/>
<circle cx="205.8" cy="251.5" r=".49" fill="#f0f"/>
<circle cx="205.8" cy="251.5" r=".49" fill="none" stroke="#f0f" stroke-width=".25"/>
<circle cx="149.9" cy="228.6" r=".49" fill="#f0f"/>
<circle cx="149.9" cy="228.6" r=".49" fill="none" stroke="#f0f" stroke-width=".25"/>
<circle cx="259.1" cy="223.5" r=".49" fill="#f0f"/>
<circle cx="259.1" cy="223.5" r=".49" fill="none" stroke="#f0f" stroke-width=".25"/>
<g font-size="2.3">
<text x="43.2" y="45.3">5v</text>
<text x="144.8" y="45.3">1v8</text>
<text x="236.3" y="42.8">1v8</text>
<text x="254" y="47.8">5v</text>
<text x="355.6" y="47.8">DDR2_VREF</text>
<text x="241.3" y="58">1/10W</text>
<text x="289.1" y="57.9">1</text>
<text x="70.7" y="60.5">2</text>
<text x="113.6" y="60.5">5</text>
<text x="241.3" y="60.5">1%</text>
<text x="289.1" y="63">2</text>
<text x="332" y="60.5">6</text>
<text x="70.7" y="70.6">3</text>
<text x="113.6" y="70.6">4</text>
<text x="289.1" y="68.1">3</text>
<text x="332" y="70.6">5</text>
<text x="241.3" y="75.8">1/10W</text>
<text x="289.1" y="73.2">4</text>
<text x="50.8" y="78.3">6.3v</text>
<text x="50.8" y="80.9">20%</text>
<text x="85.9" y="81.8" transform="rotate(-90 85.9 81.8)">1</text>
<text x="152.4" y="78.3">2.5v</text>
<text x="152.4" y="80.9">20%</text>
<text x="241.3" y="78.3">1%</text>
<text x="261.7" y="78.3">6.3v</text>
<text x="261.7" y="80.9">20%</text>
<text x="345.5" y="83.4">1/10W</text>
<text x="363.3" y="78.3">2.5v</text>
<text x="363.3" y="80.9">20%</text>
<text x="332.8" y="88.2">POPULATE</text>
<text x="335.3" y="85.7">DO NOT</text>
<text x="345.5" y="85.9">1%</text>
<text x="246.4" y="124">5v</text>
<text x="368.3" y="124">PCI_VCC</text>
<text x="28" y="131.7">5v</text>
<text x="149.9" y="131.7">VCCAUX2v5</text>
<text x="289.1" y="139.2">2</text>
<text x="332" y="139.2">4</text>
<text x="70.7" y="146.8">2</text>
<text x="113.6" y="146.8">4</text>
<text x="289.1" y="146.8">1</text>
<text x="332" y="146.8">5</text>
<text x="70.7" y="154.4">1</text>
<text x="113.6" y="154.4">5</text>
<text x="289.1" y="154.4">3</text>
<text x="332" y="154.4">6</text>
<text x="355.6" y="154.5">1%</text>
<text x="355.6" y="152">1/10W</text>
<text x="137.2" y="159.6">1/10W</text>
<text x="70.7" y="162.1">3</text>
<text x="113.6" y="162.1">6</text>
<text x="137.2" y="162.1">1%</text>
<text x="254" y="164.7">6.3v</text>
<text x="254" y="167.2">20%</text>
<text x="266.7" y="167.2">1%</text>
<text x="266.7" y="164.7">1/10W</text>
<text x="376" y="162.1">6.3v</text>
<text x="376" y="164.7">20%</text>
<text x="35.6" y="172.3">6.3v</text>
<text x="48.3" y="172.3">1/10W</text>
<text x="157.5" y="169.8">6.3v</text>
<text x="157.5" y="172.3">20%</text>
<text x="355.6" y="172.3">1%</text>
<text x="355.6" y="169.8">1/10W</text>
<text x="35.6" y="174.8">20%</text>
<text x="48.3" y="174.8">1%</text>
<text x="137.2" y="179.9">1%</text>
<text x="137.2" y="177.4">1/10W</text>
<text x="147.4" y="207.9">3v3</text>
<text x="256.6" y="207.9">VCCINT</text>
<text x="182.4" y="220.5">1</text>
<text x="225.3" y="223">5</text>
<text x="182.4" y="228.1">2</text>
<text x="225.3" y="233.2">4</text>
<text x="182.4" y="235.7">3</text>
<text x="264.2" y="235.8">6.3v</text>
<text x="264.2" y="238.3">20%</text>
<text x="155" y="240.9">6.3v</text>
<text x="155" y="243.4">20%</text>
<text x="243.9" y="246">1/10W</text>
<text x="243.9" y="248.5">1%</text>
<text x="337.9" y="256.1">PCI FPGA Card</text>
<text x="337.9" y="261.2">Title</text>
<text x="348" y="263.7">Power Regulation</text>
<text x="337.9" y="268.8">Size</text>
<text x="348" y="268.8">Document Number</text>
<text x="421.7" y="268.8">Rev</text>
<text x="424.2" y="271.4">1.0</text>
<text x="337.9" y="276.4">Date:</text>
<text x="351.1" y="276.4">Sunday, October 03, 2010</text>
<text x="388.7" y="276.4">Sheet</text>
<text x="401.4" y="276.4">12</text>
<text x="409" y="276.4">of</text>
<text x="416.6" y="276.4">1</text>
</g>
<g font-size="2.3" fill="#000080">
<text x="75.5" y="51.9">U3</text>
<text x="241.3" y="52.9">R38</text>
<text x="293.9" y="51.9">U4</text>
<text x="241.3" y="55.5">1k</text>
<text x="241.3" y="70.7">R39</text>
<text x="50.6" y="73.2">C5</text>
<text x="50.6" y="75.5">330uF</text>
<text x="152.2" y="73.2">C4</text>
<text x="152.2" y="75.5">330uF</text>
<text x="241.3" y="73.2">1k</text>
<text x="261.4" y="73.2">C7</text>
<text x="261.4" y="75.5">330uF</text>
<text x="363" y="73.2">C6</text>
<text x="363" y="75.5">330uF</text>
<text x="94" y="80.9">TI PTH05000W</text>
<text x="132.1" y="80.9">R37</text>
<text x="132.1" y="83.4">6.65k_0805</text>
<text x="306.9" y="81.9">TI PTH05050Y</text>
<text x="345.5" y="78.3">R40</text>
<text x="345.5" y="80.9">1k</text>
<text x="293.9" y="133.2">U6</text>
<text x="75.5" y="140.8">U5</text>
<text x="355.6" y="146.9">R46</text>
<text x="355.6" y="149.4">44.2k</text>
<text x="137.2" y="154.5">R43</text>
<text x="137.2" y="157.1">31.6k</text>
<text x="253.8" y="159.6">C10</text>
<text x="253.8" y="161.9">10uF</text>
<text x="266.7" y="159.6">R44</text>
<text x="375.7" y="157.1">C11</text>
<text x="375.7" y="159.3">47uF</text>
<text x="35.3" y="167.2">C8</text>
<text x="48.3" y="167.2">R41</text>
<text x="157.3" y="164.7">C9</text>
<text x="157.3" y="167">47uF</text>
<text x="266.7" y="162.1">100</text>
<text x="306.9" y="163.2">TPS75501</text>
<text x="355.6" y="164.7">R45</text>
<text x="355.6" y="167.2">30.1k</text>
<text x="35.3" y="169.5">10uF</text>
<text x="48.3" y="169.8">100</text>
<text x="88.4" y="170.8">TPS75501</text>
<text x="137.2" y="172.3">R42</text>
<text x="137.2" y="174.8">30.1k</text>
<text x="187.2" y="214.5">U7</text>
<text x="263.9" y="230.7">C13</text>
<text x="263.9" y="233">330uF</text>
<text x="154.7" y="235.8">C12</text>
<text x="154.7" y="238.1">330uF</text>
<text x="187.5" y="244.4">TI_PTH03000</text>
<text x="243.9" y="240.9">R47</text>
<text x="243.9" y="243.4">84.5k</text>
</g>
<g font-size="2.3" fill="#004080">
<text x="293.4" y="59.5">GND</text>
<text x="75" y="62.1">VIN</text>
<text x="104.2" y="62.1">VOUT</text>
<text x="293.4" y="64.6">VREF</text>
<text x="322.6" y="62.1">VOUT</text>
<text x="293.4" y="69.7">VIN</text>
<text x="75" y="72.2">#OFF</text>
<text x="87.5" y="77.5" transform="rotate(-90 87.5 77.5)">GND</text>
<text x="101.6" y="72.2">VO_ADJ</text>
<text x="293.4" y="74.8">#OFF</text>
<text x="325.7" y="72.2">NC</text>
<text x="293.4" y="140.8">IN</text>
<text x="324.1" y="140.8">OUT</text>
<text x="75" y="148.4">IN</text>
<text x="105.7" y="148.4">OUT</text>
<text x="293.4" y="148.4">EN_B</text>
<text x="326.1" y="148.4">FB</text>
<text x="75" y="156">EN_B</text>
<text x="107.6" y="156">FB</text>
<text x="293.4" y="156">GND</text>
<text x="324.5" y="156">TAB</text>
<text x="75" y="163.7">GND</text>
<text x="106.1" y="163.7">TAB</text>
<text x="186.7" y="222.1">GND</text>
<text x="215.9" y="224.6">VOUT</text>
<text x="186.7" y="229.7">VIN</text>
<text x="186.7" y="237.3">#OFF</text>
<text x="218" y="234.8">ADJ</text>
</g>
<g font-size="2.3" fill="#00f">
<text x="46.5" y="73.3">+</text>
<text x="148.1" y="73.3">+</text>
<text x="257.3" y="73.3">+</text>
<text x="358.9" y="73.3">+</text>
<text x="249.7" y="159.6">+</text>
<text x="371.6" y="157.1">+</text>
<text x="31.3" y="167.3">+</text>
<text x="153.2" y="164.7">+</text>
<text x="259.9" y="230.8">+</text>
<text x="150.7" y="235.8">+</text>
</g>
<g font-size="1.8">
<text x="45.3" y="1.9">5</text>
<text x="130.6" y="1.9">4</text>
<text x="215.9" y="1.9">3</text>
<text x="301.3" y="1.9">2</text>
<text x="386.6" y="1.9">1</text>
<text x=".7" y="38.5">D</text>
<text x="429.9" y="38.5">D</text>
<text x=".7" y="107.1">C</text>
<text x="429.9" y="107.1">C</text>
<text x=".7" y="175.6">B</text>
<text x="429.9" y="175.6">B</text>
<text x=".7" y="244.2">A</text>
<text x="429.9" y="244.2">A</text>
<text x="45.3" y="278.8">5</text>
<text x="130.6" y="278.8">4</text>
<text x="215.9" y="278.8">3</text>
<text x="301.3" y="278.8">2</text>
<text x="386.6" y="278.8">1</text>
</g>
</svg>
